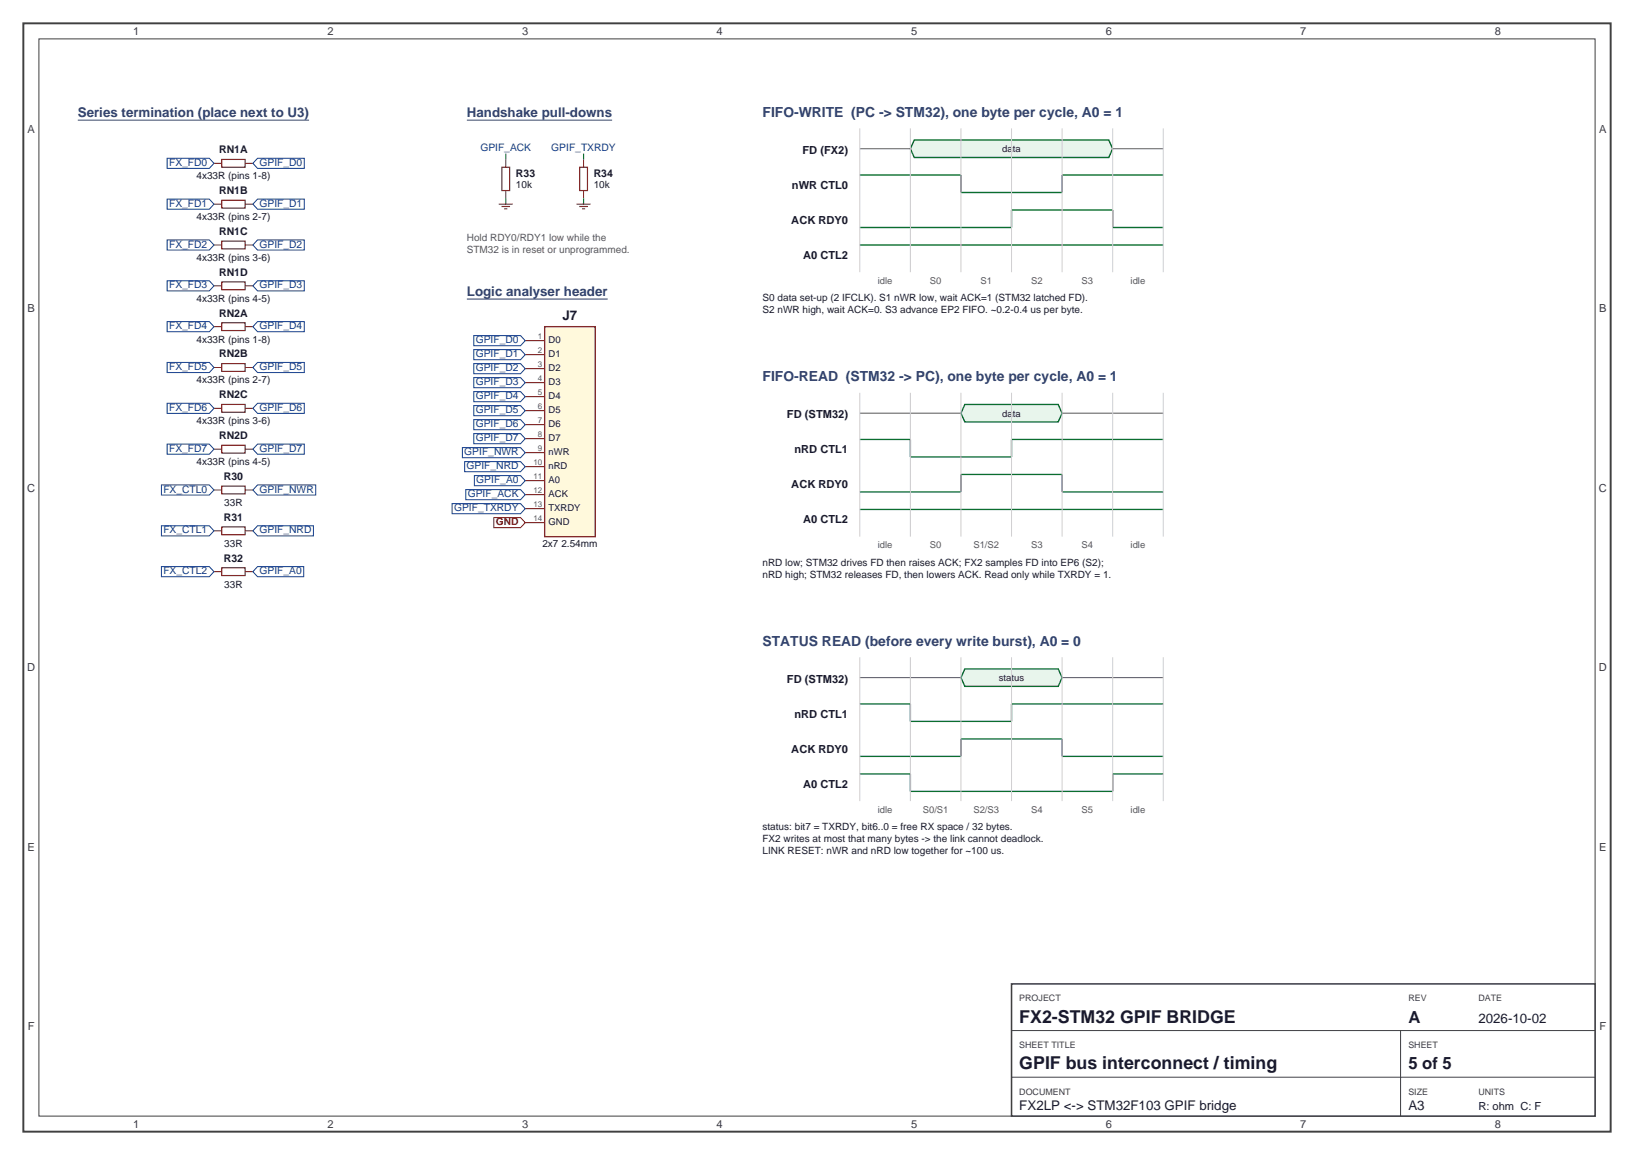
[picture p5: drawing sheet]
<svg xmlns="http://www.w3.org/2000/svg" width="420mm" height="297mm" viewBox="0 0 420 297" stroke-linecap="round" stroke-linejoin="round" font-family="sans-serif">
<path d="M6 6h408v285h-408z" fill="none" stroke="#404040" stroke-width=".5"/>
<path d="M10 10h400v277h-400z" fill="none" stroke="#404040" stroke-width=".26"/>
<path d="M260 253h150v34h-150z" fill-rule="evenodd" fill="#fff" stroke="#404040" stroke-width=".4"/>
<path d="M260 265h150M260 277h150M360 265v22" fill="none" stroke="#404040" stroke-width=".26"/>
<path d="M20 30.9h59.4" fill="none" stroke="#30406a" stroke-width=".26"/>
<path d="M57 41h6v2h-6z" fill="none" stroke="#7a1f1f" stroke-width=".3"/>
<path d="M55 42h2M63 42h2" fill="none" stroke="#7a1f1f" stroke-width=".26"/>
<g fill="#fff" stroke="#123c8c" stroke-width=".26">
<path d="M43 40.7h10.8l1.2 1.3-1.2 1.3h-10.8z" fill-rule="evenodd"/>
<path d="M66.2 40.7h12v2.6h-12l-1.2-1.3z" fill-rule="evenodd"/>
</g>
<path d="M57 51.5h6v2h-6z" fill="none" stroke="#7a1f1f" stroke-width=".3"/>
<path d="M55 52.5h2M63 52.5h2" fill="none" stroke="#7a1f1f" stroke-width=".26"/>
<g fill="#fff" stroke="#123c8c" stroke-width=".26">
<path d="M43 51.2h10.8l1.2 1.3-1.2 1.3h-10.8z" fill-rule="evenodd"/>
<path d="M66.2 51.2h12v2.6h-12l-1.2-1.3z" fill-rule="evenodd"/>
</g>
<path d="M57 62h6v2h-6z" fill="none" stroke="#7a1f1f" stroke-width=".3"/>
<path d="M55 63h2M63 63h2" fill="none" stroke="#7a1f1f" stroke-width=".26"/>
<g fill="#fff" stroke="#123c8c" stroke-width=".26">
<path d="M43 61.7h10.8l1.2 1.3-1.2 1.3h-10.8z" fill-rule="evenodd"/>
<path d="M66.2 61.7h12v2.6h-12l-1.2-1.3z" fill-rule="evenodd"/>
</g>
<path d="M57 72.5h6v2h-6z" fill="none" stroke="#7a1f1f" stroke-width=".3"/>
<path d="M55 73.5h2M63 73.5h2" fill="none" stroke="#7a1f1f" stroke-width=".26"/>
<g fill="#fff" stroke="#123c8c" stroke-width=".26">
<path d="M43 72.2h10.8l1.2 1.3-1.2 1.3h-10.8z" fill-rule="evenodd"/>
<path d="M66.2 72.2h12v2.6h-12l-1.2-1.3z" fill-rule="evenodd"/>
</g>
<path d="M57 83h6v2h-6z" fill="none" stroke="#7a1f1f" stroke-width=".3"/>
<path d="M55 84h2M63 84h2" fill="none" stroke="#7a1f1f" stroke-width=".26"/>
<g fill="#fff" stroke="#123c8c" stroke-width=".26">
<path d="M43 82.7h10.8l1.2 1.3-1.2 1.3h-10.8z" fill-rule="evenodd"/>
<path d="M66.2 82.7h12v2.6h-12l-1.2-1.3z" fill-rule="evenodd"/>
</g>
<path d="M57 93.5h6v2h-6z" fill="none" stroke="#7a1f1f" stroke-width=".3"/>
<path d="M55 94.5h2M63 94.5h2" fill="none" stroke="#7a1f1f" stroke-width=".26"/>
<g fill="#fff" stroke="#123c8c" stroke-width=".26">
<path d="M43 93.2h10.8l1.2 1.3-1.2 1.3h-10.8z" fill-rule="evenodd"/>
<path d="M66.2 93.2h12v2.6h-12l-1.2-1.3z" fill-rule="evenodd"/>
</g>
<path d="M57 104h6v2h-6z" fill="none" stroke="#7a1f1f" stroke-width=".3"/>
<path d="M55 105h2M63 105h2" fill="none" stroke="#7a1f1f" stroke-width=".26"/>
<g fill="#fff" stroke="#123c8c" stroke-width=".26">
<path d="M43 103.7h10.8l1.2 1.3-1.2 1.3h-10.8z" fill-rule="evenodd"/>
<path d="M66.2 103.7h12v2.6h-12l-1.2-1.3z" fill-rule="evenodd"/>
</g>
<path d="M57 114.5h6v2h-6z" fill="none" stroke="#7a1f1f" stroke-width=".3"/>
<path d="M55 115.5h2M63 115.5h2" fill="none" stroke="#7a1f1f" stroke-width=".26"/>
<g fill="#fff" stroke="#123c8c" stroke-width=".26">
<path d="M43 114.2h10.8l1.2 1.3-1.2 1.3h-10.8z" fill-rule="evenodd"/>
<path d="M66.2 114.2h12v2.6h-12l-1.2-1.3z" fill-rule="evenodd"/>
</g>
<path d="M57 125h6v2h-6z" fill="none" stroke="#7a1f1f" stroke-width=".3"/>
<path d="M55 126h2M63 126h2" fill="none" stroke="#7a1f1f" stroke-width=".26"/>
<g fill="#fff" stroke="#123c8c" stroke-width=".26">
<path d="M41.5 124.7h12.3l1.2 1.3-1.2 1.3h-12.3z" fill-rule="evenodd"/>
<path d="M66.2 124.7h14.9v2.6h-14.9l-1.2-1.3z" fill-rule="evenodd"/>
</g>
<path d="M57 135.5h6v2h-6z" fill="none" stroke="#7a1f1f" stroke-width=".3"/>
<path d="M55 136.5h2M63 136.5h2" fill="none" stroke="#7a1f1f" stroke-width=".26"/>
<g fill="#fff" stroke="#123c8c" stroke-width=".26">
<path d="M41.5 135.2h12.3l1.2 1.3-1.2 1.3h-12.3z" fill-rule="evenodd"/>
<path d="M66.2 135.2h14.4v2.6h-14.4l-1.2-1.3z" fill-rule="evenodd"/>
</g>
<path d="M57 146h6v2h-6z" fill="none" stroke="#7a1f1f" stroke-width=".3"/>
<path d="M55 147h2M63 147h2" fill="none" stroke="#7a1f1f" stroke-width=".26"/>
<g fill="#fff" stroke="#123c8c" stroke-width=".26">
<path d="M41.5 145.7h12.3l1.2 1.3-1.2 1.3h-12.3z" fill-rule="evenodd"/>
<path d="M66.2 145.7h11.9v2.6h-11.9l-1.2-1.3z" fill-rule="evenodd"/>
</g>
<path d="M120 30.9h37.3M120 76.9h36.2" fill="none" stroke="#30406a" stroke-width=".26"/>
<path d="M129 43h2v6h-2zM149 43h2v6h-2z" fill="none" stroke="#7a1f1f" stroke-width=".3"/>
<path d="M130 41v2M130 49v2M150 41v2M150 49v2" fill="none" stroke="#7a1f1f" stroke-width=".26"/>
<path d="M130 39.5v1.5M150 39.5v1.5M130 51v1.5M150 51v1.5" fill="none" stroke="#0b6e2e" stroke-width=".3"/>
<path d="M128.2 52.5h3.6M128.9 53.1h2.2M129.6 53.7h.8M148.2 52.5h3.6M148.9 53.1h2.2M149.6 53.7h.8" fill="none" stroke="#a01818" stroke-width=".3"/>
<path d="M140 84h13v54h-13z" fill-rule="evenodd" fill="#fff9dc" stroke="#7a1f1f" stroke-width=".35"/>
<path d="M135 87.6h5" fill="none" stroke="#7a1f1f" stroke-width=".26"/>
<path d="M121.8 86.3h12l1.2 1.3-1.2 1.3h-12z" fill-rule="evenodd" fill="#fff" stroke="#123c8c" stroke-width=".26"/>
<path d="M135 91.2h5" fill="none" stroke="#7a1f1f" stroke-width=".26"/>
<path d="M121.8 89.9h12l1.2 1.3-1.2 1.3h-12z" fill-rule="evenodd" fill="#fff" stroke="#123c8c" stroke-width=".26"/>
<path d="M135 94.8h5" fill="none" stroke="#7a1f1f" stroke-width=".26"/>
<path d="M121.8 93.5h12l1.2 1.3-1.2 1.3h-12z" fill-rule="evenodd" fill="#fff" stroke="#123c8c" stroke-width=".26"/>
<path d="M135 98.4h5" fill="none" stroke="#7a1f1f" stroke-width=".26"/>
<path d="M121.8 97.1h12l1.2 1.3-1.2 1.3h-12z" fill-rule="evenodd" fill="#fff" stroke="#123c8c" stroke-width=".26"/>
<path d="M135 102h5" fill="none" stroke="#7a1f1f" stroke-width=".26"/>
<path d="M121.8 100.7h12l1.2 1.3-1.2 1.3h-12z" fill-rule="evenodd" fill="#fff" stroke="#123c8c" stroke-width=".26"/>
<path d="M135 105.6h5" fill="none" stroke="#7a1f1f" stroke-width=".26"/>
<path d="M121.8 104.3h12l1.2 1.3-1.2 1.3h-12z" fill-rule="evenodd" fill="#fff" stroke="#123c8c" stroke-width=".26"/>
<path d="M135 109.2h5" fill="none" stroke="#7a1f1f" stroke-width=".26"/>
<path d="M121.8 107.9h12l1.2 1.3-1.2 1.3h-12z" fill-rule="evenodd" fill="#fff" stroke="#123c8c" stroke-width=".26"/>
<path d="M135 112.8h5" fill="none" stroke="#7a1f1f" stroke-width=".26"/>
<path d="M121.8 111.5h12l1.2 1.3-1.2 1.3h-12z" fill-rule="evenodd" fill="#fff" stroke="#123c8c" stroke-width=".26"/>
<path d="M135 116.4h5" fill="none" stroke="#7a1f1f" stroke-width=".26"/>
<path d="M118.9 115.1h14.9l1.2 1.3-1.2 1.3h-14.9z" fill-rule="evenodd" fill="#fff" stroke="#123c8c" stroke-width=".26"/>
<path d="M135 120h5" fill="none" stroke="#7a1f1f" stroke-width=".26"/>
<path d="M119.4 118.7h14.4l1.2 1.3-1.2 1.3h-14.4z" fill-rule="evenodd" fill="#fff" stroke="#123c8c" stroke-width=".26"/>
<path d="M135 123.6h5" fill="none" stroke="#7a1f1f" stroke-width=".26"/>
<path d="M121.9 122.3h11.9l1.2 1.3-1.2 1.3h-11.9z" fill-rule="evenodd" fill="#fff" stroke="#123c8c" stroke-width=".26"/>
<path d="M135 127.2h5" fill="none" stroke="#7a1f1f" stroke-width=".26"/>
<path d="M119.7 125.9h14.1l1.2 1.3-1.2 1.3h-14.1z" fill-rule="evenodd" fill="#fff" stroke="#123c8c" stroke-width=".26"/>
<path d="M135 130.8h5" fill="none" stroke="#7a1f1f" stroke-width=".26"/>
<path d="M116.2 129.5h17.6l1.2 1.3-1.2 1.3h-17.6z" fill-rule="evenodd" fill="#fff" stroke="#123c8c" stroke-width=".26"/>
<path d="M135 134.4h5" fill="none" stroke="#7a1f1f" stroke-width=".26"/>
<path d="M126.9 133.1h6.9l1.2 1.3-1.2 1.3h-6.9z" fill-rule="evenodd" fill="#fff" stroke="#a01818" stroke-width=".26"/>
<path d="M221 38.2h13" fill="none" stroke="#5a5a5a" stroke-width=".26"/>
<path d="M235 36h50l1 2.2-1 2.3h-50l-1-2.3z" fill-rule="evenodd" fill="#e8f5ec" stroke="#0b6e2e" stroke-width=".35"/>
<path d="M286 38.2h13M221 106.2h26" fill="none" stroke="#5a5a5a" stroke-width=".26"/>
<path d="M221 45h26v4.5h26v-4.5h26M221 58.5h39v-4.5h26v4.5h13M221 63h78" fill="none" stroke="#0b6e2e" stroke-width=".35"/>
<path d="M221 33v37M234 33v37M247 33v37M260 33v37M273 33v37M286 33v37M299 33v37" fill="none" stroke="#d0d0d0" stroke-width=".26"/>
<path d="M248 104h24l1 2.2-1 2.3h-24l-1-2.3z" fill-rule="evenodd" fill="#e8f5ec" stroke="#0b6e2e" stroke-width=".35"/>
<path d="M273 106.2h26M221 174.2h26" fill="none" stroke="#5a5a5a" stroke-width=".26"/>
<path d="M221 113h13v4.5h26v-4.5h39M221 126.5h26v-4.5h26v4.5h26M221 131h78" fill="none" stroke="#0b6e2e" stroke-width=".35"/>
<path d="M221 101v37M234 101v37M247 101v37M260 101v37M273 101v37M286 101v37M299 101v37" fill="none" stroke="#d0d0d0" stroke-width=".26"/>
<path d="M248 172h24l1 2.2-1 2.3h-24l-1-2.3z" fill-rule="evenodd" fill="#e8f5ec" stroke="#0b6e2e" stroke-width=".35"/>
<path d="M273 174.2h26" fill="none" stroke="#5a5a5a" stroke-width=".26"/>
<path d="M221 181h13v4.5h26v-4.5h39M221 199h13v4.5h52v-4.5h13M221 194.5h26v-4.5h26v4.5h26" fill="none" stroke="#0b6e2e" stroke-width=".35"/>
<path d="M221 169v37M234 169v37M247 169v37M260 169v37M273 169v37M286 169v37M299 169v37" fill="none" stroke="#d0d0d0" stroke-width=".26"/>
<g font-size="4.6" fill="#1a1a2e">
<text x="262" y="263">FX2-STM32 GPIF BRIDGE</text>
<text x="262" y="275">GPIF bus interconnect / timing</text>
</g>
<g font-size="4.3" fill="#1a1a2e">
<text x="362" y="263">A</text>
<text x="362" y="275">5 of 5</text>
</g>
<g font-size="3.6" fill="#30406a">
<text x="196" y="30">FIFO-WRITE (PC -&gt; STM32), one byte per cycle, A0 = 1</text>
<text x="196" y="98">FIFO-READ (STM32 -&gt; PC), one byte per cycle, A0 = 1</text>
<text x="196" y="166">STATUS READ (before every write burst), A0 = 0</text>
</g>
<g font-size="3.4" fill="#30406a">
<text x="20" y="30">Series termination (place next to U3)</text>
<text x="120" y="30">Handshake pull-downs</text>
<text x="120" y="76">Logic analyser header</text>
</g>
<g font-size="3.4" fill="#1a1a2e">
<text x="144.6" y="82.4">J7</text>
<text x="380" y="263">2026-10-02</text>
<text x="262" y="285.5">FX2LP &lt;-&gt; STM32F103 GPIF bridge</text>
<text x="362" y="285.5">A3</text>
</g>
<g font-size="2.9" fill="#404040">
<text x="34.2" y="9">1</text>
<text x="84.2" y="9">2</text>
<text x="134.2" y="9">3</text>
<text x="184.2" y="9">4</text>
<text x="234.2" y="9">5</text>
<text x="284.2" y="9">6</text>
<text x="334.2" y="9">7</text>
<text x="384.2" y="9">8</text>
<text x="7" y="34.1">A</text>
<text x="411" y="34.1">A</text>
<text x="7" y="80.3">B</text>
<text x="411" y="80.3">B</text>
<text x="7" y="126.4">C</text>
<text x="411" y="126.4">C</text>
<text x="7" y="172.6">D</text>
<text x="411" y="172.6">D</text>
<text x="7" y="218.8">E</text>
<text x="411" y="218.8">E</text>
<text x="7.1" y="264.9">F</text>
<text x="411.1" y="264.9">F</text>
<text x="34.2" y="290">1</text>
<text x="84.2" y="290">2</text>
<text x="134.2" y="290">3</text>
<text x="184.2" y="290">4</text>
<text x="234.2" y="290">5</text>
<text x="284.2" y="290">6</text>
<text x="334.2" y="290">7</text>
<text x="384.2" y="290">8</text>
</g>
<g font-size="2.9" fill="#1a1a2e">
<text x="206.3" y="39.5">FD (FX2)</text>
<text x="203.6" y="48.5">nWR CTL0</text>
<text x="203.4" y="57.5">ACK RDY0</text>
<text x="206.4" y="66.5">A0 CTL2</text>
<text x="202.3" y="107.5">FD (STM32)</text>
<text x="204.2" y="116.5">nRD CTL1</text>
<text x="203.4" y="125.5">ACK RDY0</text>
<text x="206.4" y="134.5">A0 CTL2</text>
<text x="202.3" y="175.5">FD (STM32)</text>
<text x="204.2" y="184.5">nRD CTL1</text>
<text x="203.4" y="193.5">ACK RDY0</text>
<text x="206.4" y="202.5">A0 CTL2</text>
<text x="380" y="285.5">R: ohm C: F</text>
</g>
<g font-size="2.7" fill="#1a1a2e">
<text x="56.3" y="39.4">RN1A</text>
<text x="132.6" y="45.5">R33</text>
<text x="152.6" y="45.5">R34</text>
<text x="56.3" y="49.9">RN1B</text>
<text x="56.3" y="60.4">RN1C</text>
<text x="56.3" y="70.9">RN1D</text>
<text x="56.3" y="81.4">RN2A</text>
<text x="56.3" y="91.9">RN2B</text>
<text x="56.3" y="102.4">RN2C</text>
<text x="56.3" y="112.9">RN2D</text>
<text x="57.5" y="123.4">R30</text>
<text x="57.5" y="133.9">R31</text>
<text x="57.5" y="144.4">R32</text>
</g>
<g font-size="2.6" fill="#123c8c">
<text x="123.5" y="38.9">GPIF_ACK</text>
<text x="141.7" y="38.9">GPIF_TXRDY</text>
<text x="43.5" y="42.7">FX_FD0</text>
<text x="66.7" y="42.7">GPIF_D0</text>
<text x="43.5" y="53.2">FX_FD1</text>
<text x="66.7" y="53.2">GPIF_D1</text>
<text x="43.5" y="63.7">FX_FD2</text>
<text x="66.7" y="63.7">GPIF_D2</text>
<text x="43.5" y="74.2">FX_FD3</text>
<text x="66.7" y="74.2">GPIF_D3</text>
<text x="43.5" y="84.7">FX_FD4</text>
<text x="66.7" y="84.7">GPIF_D4</text>
<text x="122.3" y="88.3">GPIF_D0</text>
<text x="43.5" y="95.2">FX_FD5</text>
<text x="66.7" y="95.2">GPIF_D5</text>
<text x="122.3" y="91.9">GPIF_D1</text>
<text x="122.3" y="95.5">GPIF_D2</text>
<text x="122.3" y="99.1">GPIF_D3</text>
<text x="43.5" y="105.7">FX_FD6</text>
<text x="66.7" y="105.7">GPIF_D6</text>
<text x="122.3" y="102.7">GPIF_D4</text>
<text x="122.3" y="106.3">GPIF_D5</text>
<text x="122.3" y="109.9">GPIF_D6</text>
<text x="122.3" y="113.5">GPIF_D7</text>
<text x="43.5" y="116.2">FX_FD7</text>
<text x="66.7" y="116.2">GPIF_D7</text>
<text x="119.4" y="117.1">GPIF_NWR</text>
<text x="119.9" y="120.7">GPIF_NRD</text>
<text x="122.4" y="124.3">GPIF_A0</text>
<text x="42" y="126.7">FX_CTL0</text>
<text x="66.7" y="126.7">GPIF_NWR</text>
<text x="116.7" y="131.5">GPIF_TXRDY</text>
<text x="120.2" y="127.9">GPIF_ACK</text>
<text x="42" y="137.2">FX_CTL1</text>
<text x="66.7" y="137.2">GPIF_NRD</text>
<text x="42" y="147.7">FX_CTL2</text>
<text x="66.7" y="147.7">GPIF_A0</text>
</g>
<g font-size="2.6" fill="#1a1a2e">
<text x="50.5" y="46.1">4x33R (pins 1-8)</text>
<text x="132.6" y="48.3">10k</text>
<text x="152.6" y="48.3">10k</text>
<text x="50.5" y="56.6">4x33R (pins 2-7)</text>
<text x="50.5" y="67.1">4x33R (pins 3-6)</text>
<text x="50.5" y="77.6">4x33R (pins 4-5)</text>
<text x="196" y="77.5">S0 data set-up (2 IFCLK). S1 nWR low, wait ACK=1 (STM32 latched FD).</text>
<text x="196" y="80.6">S2 nWR high, wait ACK=0. S3 advance EP2 FIFO. ~0.2-0.4 us per byte.</text>
<text x="50.5" y="88.1">4x33R (pins 1-8)</text>
<text x="50.5" y="98.6">4x33R (pins 2-7)</text>
<text x="50.5" y="109.1">4x33R (pins 3-6)</text>
<text x="50.5" y="119.6">4x33R (pins 4-5)</text>
<text x="57.6" y="130.1">33R</text>
<text x="57.6" y="140.6">33R</text>
<text x="139.4" y="140.6">2x7 2.54mm</text>
<text x="196" y="145.5">nRD low; STM32 drives FD then raises ACK; FX2 samples FD into EP6 (S2);</text>
<text x="196" y="148.6">nRD high; STM32 releases FD, then lowers ACK. Read only while TXRDY = 1.</text>
<text x="57.6" y="151.1">33R</text>
<text x="196" y="213.5">status: bit7 = TXRDY, bit6..0 = free RX space / 32 bytes.</text>
<text x="196" y="216.6">FX2 writes at most that many bytes -&gt; the link cannot deadlock.</text>
<text x="196" y="219.7">LINK RESET: nWR and nRD low together for ~100 us.</text>
</g>
<g font-size="2.6" fill="#5a5a5a">
<text x="120" y="62">Hold RDY0/RDY1 low while the</text>
<text x="120" y="65">STM32 is in reset or unprogrammed.</text>
</g>
<text font-size="2.6" fill="#a01818" x="127.4" y="135.1">GND</text>
<g font-size="2.4" fill="#1a1a2e">
<text x="257.6" y="39.1">data</text>
<text x="141" y="88.3">D0</text>
<text x="141" y="91.9">D1</text>
<text x="141" y="95.5">D2</text>
<text x="141" y="99.1">D3</text>
<text x="141" y="102.7">D4</text>
<text x="141" y="106.3">D5</text>
<text x="257.6" y="107.1">data</text>
<text x="141" y="109.9">D6</text>
<text x="141" y="113.5">D7</text>
<text x="141" y="117.1">nWR</text>
<text x="141" y="120.7">nRD</text>
<text x="141" y="124.3">A0</text>
<text x="141" y="127.9">ACK</text>
<text x="141" y="131.5">TXRDY</text>
<text x="141" y="135.1">GND</text>
<text x="256.8" y="175.1">status</text>
</g>
<g font-size="2.4" fill="#5a5a5a">
<text x="225.6" y="73">idle</text>
<text x="239" y="73">S0</text>
<text x="252" y="73">S1</text>
<text x="265" y="73">S2</text>
<text x="278" y="73">S3</text>
<text x="290.6" y="73">idle</text>
<text x="225.6" y="141">idle</text>
<text x="239" y="141">S0</text>
<text x="250.2" y="141">S1/S2</text>
<text x="265" y="141">S3</text>
<text x="278" y="141">S4</text>
<text x="290.6" y="141">idle</text>
<text x="225.6" y="209">idle</text>
<text x="237.2" y="209">S0/S1</text>
<text x="250.2" y="209">S2/S3</text>
<text x="265" y="209">S4</text>
<text x="278" y="209">S5</text>
<text x="290.6" y="209">idle</text>
</g>
<g font-size="2.3" fill="#404040">
<text x="262" y="257.5">PROJECT</text>
<text x="362" y="257.5">REV</text>
<text x="380" y="257.5">DATE</text>
<text x="262" y="269.5">SHEET TITLE</text>
<text x="362" y="269.5">SHEET</text>
<text x="262" y="281.5">DOCUMENT</text>
<text x="362" y="281.5">SIZE</text>
<text x="380" y="281.5">UNITS</text>
</g>
<g font-size="2.1" fill="#5a5a5a">
<text x="138.2" y="87.1">1</text>
<text x="138.2" y="90.7">2</text>
<text x="138.2" y="94.3">3</text>
<text x="138.2" y="97.9">4</text>
<text x="138.2" y="101.5">5</text>
<text x="138.2" y="105.1">6</text>
<text x="138.2" y="108.7">7</text>
<text x="138.2" y="112.3">8</text>
<text x="137.1" y="119.5">10</text>
<text x="138.2" y="115.9">9</text>
<text x="137.1" y="123.1">11</text>
<text x="137.1" y="126.7">12</text>
<text x="137.1" y="130.3">13</text>
<text x="137.1" y="133.9">14</text>
</g>
</svg>
